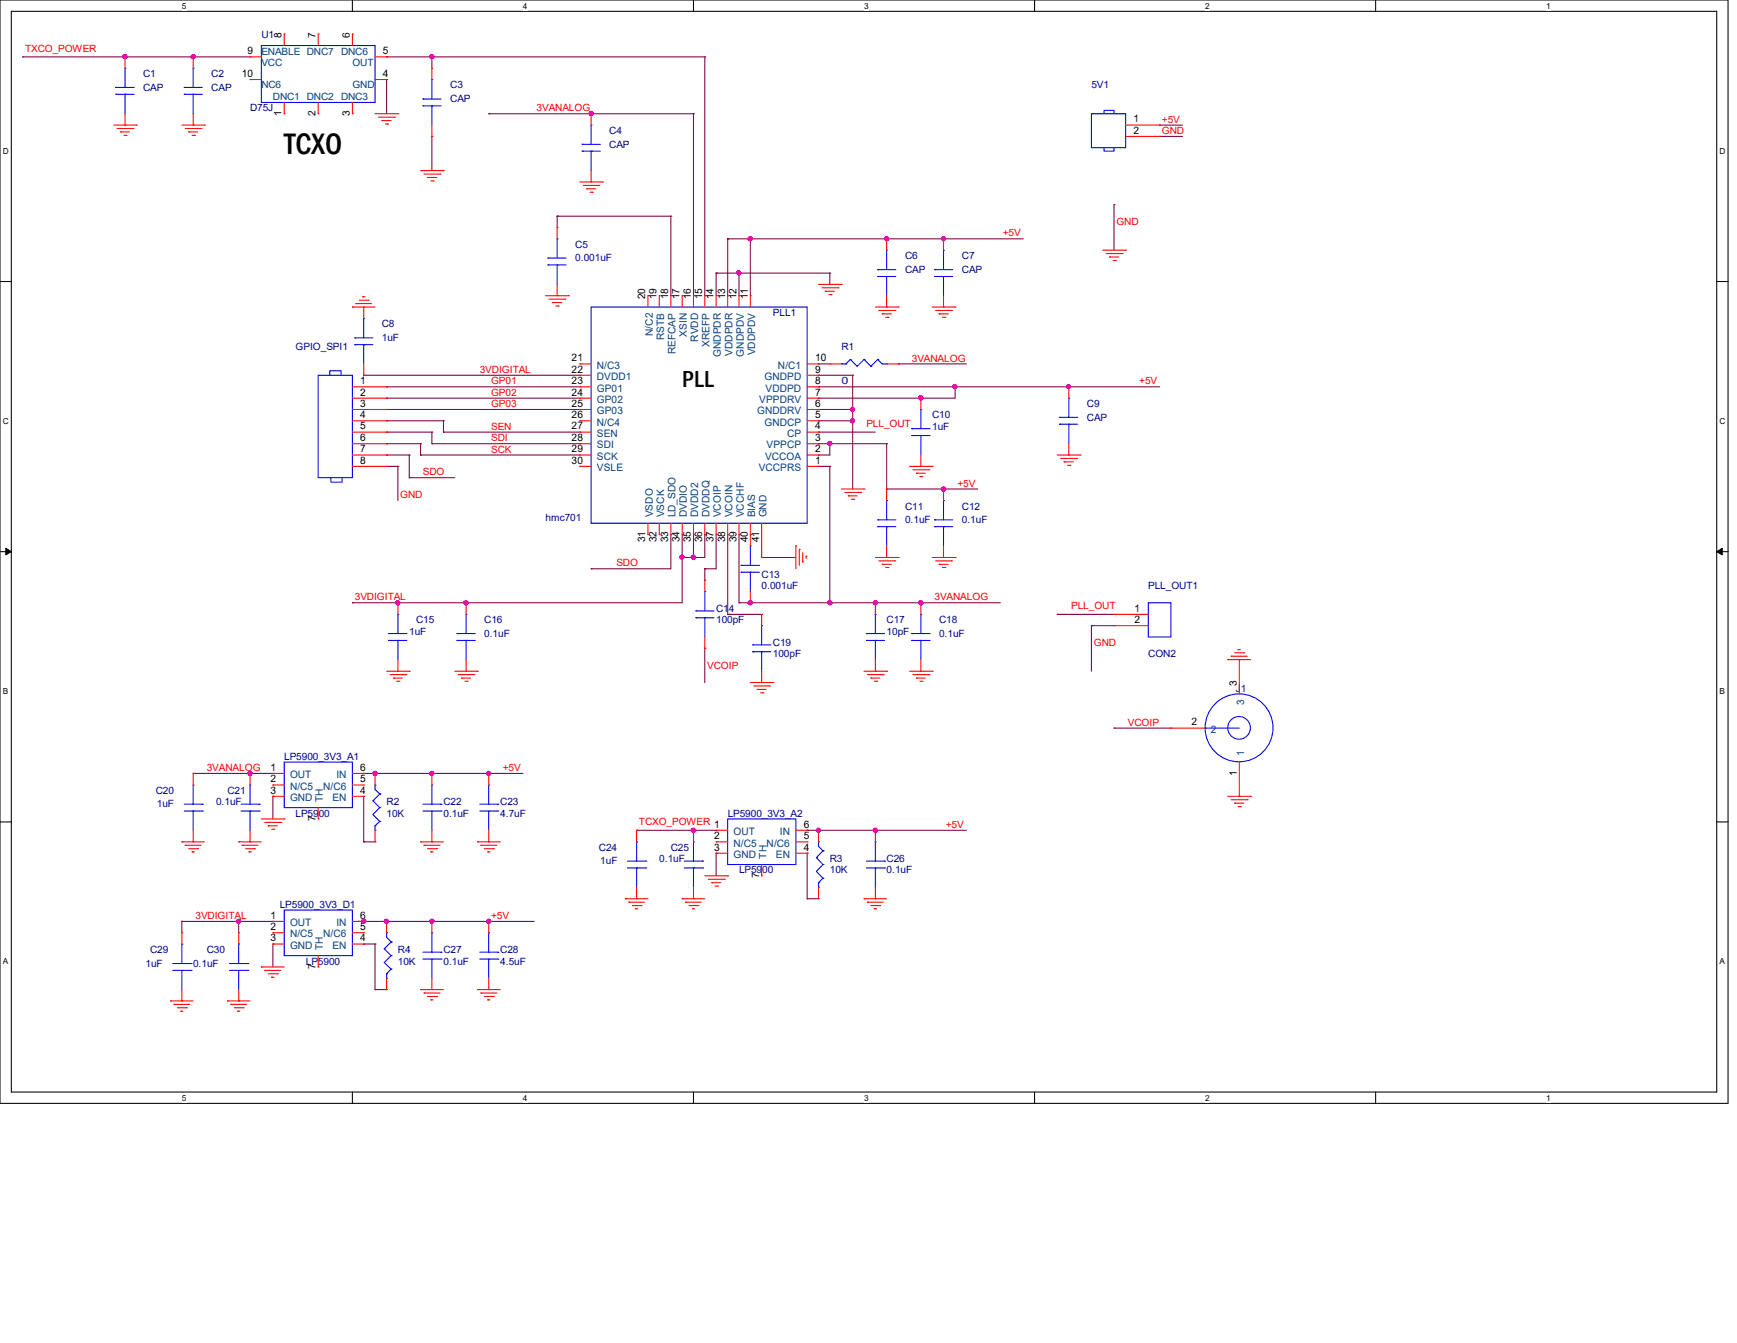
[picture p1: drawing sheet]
<svg xmlns="http://www.w3.org/2000/svg" width="279mm" height="216mm" viewBox="0 0 279 216" stroke-linecap="round" stroke-linejoin="round" font-family="sans-serif">
<path d="M0 0h278v177.4h-278zM1.8 1.8h274.3v173.8h-274.3z" fill="none" stroke="#000" stroke-width=".17"/>
<g fill="#fff">
<path d="M29.3 .2h.7v1.5h-.7z"/>
<path d="M29.3 175.8h.7v1.4h-.7z"/>
</g>
<path d="M56.7 0v1.8M56.7 175.6v1.8" fill="none" stroke="#000" stroke-width=".17"/>
<g fill="#fff">
<path d="M84.1 .2h.7v1.5h-.7z"/>
<path d="M84.1 175.8h.7v1.4h-.7z"/>
</g>
<path d="M111.5 0v1.8M111.5 175.6v1.8" fill="none" stroke="#000" stroke-width=".17"/>
<g fill="#fff">
<path d="M139 .2h.7v1.5h-.7z"/>
<path d="M139 175.8h.7v1.4h-.7z"/>
</g>
<path d="M166.4 0v1.8M166.4 175.6v1.8" fill="none" stroke="#000" stroke-width=".17"/>
<g fill="#fff">
<path d="M193.8 .2h.8v1.5h-.8z"/>
<path d="M193.8 175.8h.8v1.4h-.8z"/>
</g>
<path d="M221.3 0v1.8M221.3 175.6v1.8" fill="none" stroke="#000" stroke-width=".17"/>
<g fill="#fff">
<path d="M248.7 .2h.7v1.5h-.7z"/>
<path d="M248.7 175.8h.7v1.4h-.7z"/>
<path d="M.5 23.5h.9v1.5h-.9z"/>
<path d="M276.6 23.5h.9v1.5h-.9z"/>
<path d="M.5 67h.9v1.5h-.9z"/>
<path d="M276.6 67h.9v1.5h-.9z"/>
</g>
<path d="M0 45.3h1.8M276.1 45.3h1.9" fill="none" stroke="#000" stroke-width=".17"/>
<g fill="#fff">
<path d="M.5 110.4h.8v1.5h-.8z"/>
<path d="M276.6 110.4h.9v1.5h-.9z"/>
</g>
<path d="M0 88.7h1.8M276.1 88.7h1.9" fill="none" stroke="#000" stroke-width=".17"/>
<path d="M.9 88.1l.9 .6-.9 .5zM276.1 88.7l.9-.6v1.1z" fill="#000" stroke="#000" stroke-width=".16"/>
<g fill="#fff">
<path d="M.5 153.8h.8v1.5h-.8z"/>
<path d="M276.6 153.8h.9v1.5h-.9z"/>
</g>
<path d="M0 132.1h1.8M276.1 132.1h1.9" fill="none" stroke="#000" stroke-width=".17"/>
<g fill="none" stroke="#800040" stroke-width=".17">
<path d="M3.6 9.1h.1M3.6 9.1h36.6M20.1 9.1h.1M31.1 9.1h.1M62.2 9.1h.1M62.2 12.8h.1M62.2 9.1h51.2M62.2 12.8v5.5M69.5 9.1h.1M69.5 9.1v1.9M78.6 18.3h.1M78.6 18.3h32.9"/>
<path d="M95.1 18.3h.1M111.5 18.3h.1M111.5 18.3v29.2M113.4 9.1h.1M113.4 9.1v38.4M69.5 21.9h.1M69.5 21.9v5.5M89.6 34.8h.1M89.6 34.8h18.3M89.6 34.8v1.8M107.9 34.8h.1M107.9 34.8v12.7"/>
<path d="M117.1 38.4h.1M117.1 38.4v9.1M117.1 38.4h47.5M120.7 38.4h.1M120.7 38.4v9.1M142.6 38.4h.1M151.8 38.4h.1M179.2 32.9h.1M179.2 32.9v7.3M186.5 20.1h.1M186.5 21.9h.1M186.5 20.1h3.7"/>
<path d="M186.5 21.9h3.7M115.2 43.9h.1M115.2 43.9v3.6M115.2 43.9h18.3M118.9 43.9h.1M118.9 43.9v3.6M131.7 58.5h.1M131.7 58.5h1.8M133.5 43.9h.1M133.5 43.9v1.8M144.5 58.5h.1M144.5 58.5h10.9"/>
<path d="M58.5 60.3h.1M58.5 60.3h34.8M62.2 65.8h.1M62.2 64h.1M62.2 62.2h.1M62.2 67.6h.1M62.2 69.5h.1M62.2 71.3h.1M62.2 73.2h.1M62.2 75h.1M62.2 75h1.8M62.2 73.2h3.6"/>
<path d="M62.2 71.3h5.4M62.2 69.5h7.3M62.2 65.8h31.1M62.2 64h31.1M62.2 62.2h31.1M62.2 67.6h9.1M64 75h.1M64 75v5.5M65.8 73.2h.1M65.8 76.8h.1M65.8 73.2v3.6M65.8 76.8h7.4"/>
<path d="M67.6 73.2h.1M67.6 71.3h.1M67.6 73.2h25.7M67.6 71.3v1.9M69.5 71.3h.1M69.5 69.5h.1M69.5 71.3h23.8M69.5 69.5v1.8M71.3 69.5h.1M71.3 67.6h.1M71.3 69.5h22M71.3 67.6v1.9"/>
<path d="M131.7 75h.1M131.7 60.3h.1M131.7 62.2h.1M131.7 64h.1M131.7 65.8h.1M131.7 67.6h.1M131.7 69.5h.1M131.7 71.3h.1M131.7 73.2h.1M131.7 75h1.8M131.7 71.3h10.9M131.7 69.5h9.1"/>
<path d="M131.7 65.8h5.5M131.7 62.2h54.8M131.7 60.3h5.5M131.7 67.6h5.5M133.5 75h.1M133.5 71.3h.1M133.5 71.3v1.9h-1.8M133.5 75v21.9M137.2 60.3h.1M137.2 65.8h.1M137.2 67.6h.1M137.2 60.3v18.3"/>
<path d="M142.6 71.3h.1M142.6 78.6h.1M142.6 71.3v7.3M142.6 78.6h14.7M148.1 64h.1M151.8 78.6h.1M153.6 62.2h.1M153.6 62.2v1.8h-21.9M171.9 62.2h.1M56.7 96.9h.1M64 96.9h.1M75 96.9h.1"/>
<path d="M95.1 91.4h.1M107.9 85.9h.1M107.9 85.9v5.5h-12.8M109.7 85.9h.1M109.7 89.6h.1M109.7 85.9v11h-53M111.5 85.9h.1M111.5 89.6h.1M111.5 85.9v3.7M113.4 85.9h.1M113.4 91.4h.1M113.4 85.9v3.7h-3.7"/>
<path d="M113.4 91.4v1.9M115.2 85.9h.1M115.2 85.9v5.5h-1.8M117.1 85.9h.1M117.1 98.8h.1M117.1 85.9v12.9M117.1 98.8h5.4M118.9 85.9h.1M118.9 96.9h.1M118.9 96.9h42M118.9 85.9v11M120.7 96.9h.1"/>
<path d="M122.5 89.6h.1M122.5 89.6h5.5M133.5 96.9h.1M140.8 96.9h.1M148.1 96.9h.1M170.1 98.8h.1M170.1 98.8h9.1M113.4 104.2h.1M113.4 104.2v5.5M175.6 100.6h.1M175.6 100.6h3.6M175.6 100.6v7.3"/>
<path d="M179.2 117.1h.1M179.2 117.1h9.1M31.1 124.3h.1M31.1 124.3h12.8M40.2 124.3h.1M43.9 128h.1M43.9 128v3.7M58.5 124.3h.1M58.5 128h.1M58.5 135.3h.1M58.5 124.3h25.6M58.5 128v7.3"/>
<path d="M58.5 135.3h1.8M60.3 124.3h.1M69.5 124.3h.1M78.6 124.3h.1M102.4 133.5h.1M102.4 133.5h12.8M111.5 133.5h.1M115.2 137.2h.1M115.2 137.2v3.6M129.8 133.5h.1M129.8 137.2h.1M129.8 133.5h25.6"/>
<path d="M129.8 137.2v7.3M131.7 133.5h.1M140.8 133.5h.1M29.3 148.1h.1M29.3 148.1h14.6M29.3 148.1v1.8M38.4 148.1h.1M38.4 148.1v1.8M43.9 151.8h.1M43.9 151.8v3.6M57.6 148.1h.1M57.6 148.1h28.3"/>
<path d="M58.5 151.8h.1M58.5 148.1h.1M58.5 151.8h1.8M60.3 159.1h.1M60.3 151.8h.1M60.3 159.1h1.9M60.3 151.8v7.3M62.2 148.1h.1M69.5 148.1h.1M78.6 148.1h.1M129.8 144.5h.1M129.8 144.5h1.9"/>
</g>
<g fill="#f0f" stroke="#f0f" stroke-width=".17">
<circle cx="120.7" cy="96.9" r=".35"/>
<circle cx="140.8" cy="96.9" r=".34"/>
<circle cx="133.5" cy="96.9" r=".34"/>
<circle cx="148.1" cy="96.9" r=".35"/>
<circle cx="109.7" cy="89.6" r=".34"/>
<circle cx="111.5" cy="89.6" r=".35"/>
<circle cx="75" cy="96.9" r=".35"/>
<circle cx="64" cy="96.9" r=".34"/>
<circle cx="137.1" cy="65.8" r=".34"/>
<circle cx="153.6" cy="62.1" r=".34"/>
<circle cx="148.1" cy="64" r=".35"/>
<circle cx="137.1" cy="67.6" r=".34"/>
<circle cx="151.8" cy="78.6" r=".34"/>
<circle cx="133.5" cy="71.3" r=".34"/>
<circle cx="171.9" cy="62.1" r=".34"/>
<circle cx="142.6" cy="38.4" r=".34"/>
<circle cx="120.7" cy="38.4" r=".35"/>
<circle cx="151.8" cy="38.4" r=".34"/>
<circle cx="118.8" cy="43.9" r=".34"/>
<circle cx="95.1" cy="18.2" r=".34"/>
<circle cx="58.5" cy="148.1" r=".34"/>
<circle cx="62.1" cy="148.1" r=".34"/>
<circle cx="78.6" cy="148.1" r=".34"/>
<circle cx="69.5" cy="148.1" r=".34"/>
<circle cx="38.4" cy="148.1" r=".35"/>
<circle cx="60.3" cy="124.3" r=".34"/>
<circle cx="78.6" cy="124.3" r=".34"/>
<circle cx="69.5" cy="124.3" r=".34"/>
<circle cx="40.2" cy="124.3" r=".34"/>
<circle cx="69.5" cy="9.1" r=".34"/>
<circle cx="31.1" cy="9.1" r=".34"/>
<circle cx="20.1" cy="9.1" r=".35"/>
<circle cx="140.8" cy="133.5" r=".34"/>
<circle cx="131.7" cy="133.5" r=".34"/>
<circle cx="111.5" cy="133.5" r=".35"/>
</g>
<g fill="none" stroke="#f00" stroke-width=".17">
<path d="M20.1 9.1h.1M20.1 9.1v1.9M20.1 18.3v1.8M31.1 9.1h.1M31.1 9.1v1.9M31.1 18.3v1.8M40.2 9.1h.1M40.2 12.8h.1M40.2 12.8h1.8M40.2 9.1h1.8M45.7 18.3h.1M45.7 5.5h.1"/>
<path d="M45.7 5.5v1.8M45.7 16.5v1.8M51.2 18.3h.1M51.2 5.5h.1M51.2 5.5v1.8M51.2 16.5v1.8M56.7 18.3h.1M56.7 5.5h.1M56.7 5.5v1.8M56.7 16.5v1.8M60.3 18.3h3.7M60.3 12.8h1.9"/>
<path d="M60.3 9.1h1.9M60.9 18.8h2.6M61.4 19.4h.1M61.4 19.4h1.5M62 19.9h.4M62.2 12.8h.1M62.2 9.1h.1M62.4 19.9h.1M63.5 18.8h.1M64 18.3h.1M69.5 11h.1M69.5 11v1.8"/>
<path d="M95.1 18.3h.1M95.1 18.3v1.8M18.3 20.1h3.6M18.8 20.7h2.6M19.4 21.2h.1M19.4 21.2h1.4M19.9 21.8h.4M20.1 20.1h.1M20.3 21.8h.1M21.4 20.7h.1M21.9 20.1h.1M29.3 20.1h3.6"/>
<path d="M29.8 20.7h2.5M30.4 21.2h.1M30.4 21.2h1.4M30.9 21.8h.4M31.1 20.1h.1M31.3 21.8h.1M32.3 20.7h.1M32.9 20.1h.1M67.6 27.4h3.7M68.2 28h2.6M68.7 28.5h.1M68.7 28.5h1.5"/>
<path d="M69.3 29.1h.4M69.5 21.9h.1M69.5 20.1v1.8M69.7 29.1h.1M70.8 28h.1M71.3 27.4h.1M89.6 36.6h.1M89.6 36.6v1.8M93.3 29.3h3.6M93.8 29.8h2.6M94.4 30.4h.1M94.4 30.4h1.4"/>
<path d="M94.9 30.9h.4M95.1 29.3h.1M95.1 27.4v1.9M95.3 30.9h.1M96.4 29.8h.1M96.9 29.3h.1M142.6 38.4h.1M142.6 38.4v1.8M151.8 38.4h.1M151.8 38.4v1.8M181.1 20.1h5.4M181.1 21.9h5.4"/>
<path d="M186.5 20.1h.1M186.5 21.9h.1M56.7 49.4h.1M56.7 49.4h3.6M57.2 48.8h.1M57.2 48.8h2.6M57.8 48.3h1.4M58.3 47.7h.1M58.3 47.7h.4M58.5 49.4h.1M58.5 49.4v1.8M58.5 58.5v1.8"/>
<path d="M59.2 48.3h.1M87.8 47.5h3.6M88.3 48.1h2.6M88.9 48.6h.1M88.9 48.6h1.4M89.4 49.2h.4M89.6 47.5h.1M89.6 45.7v1.8M89.8 49.2h.1M90.9 48.1h.1M91.4 47.5h.1M93.3 58.5h.1"/>
<path d="M93.3 58.5h1.8M104.2 47.5h.1M104.2 47.5v1.9M106 47.5h.1M106 47.5v1.9M107.9 47.5h.1M107.9 47.5v1.9M109.7 47.5h.1M109.7 47.5v1.9M111.5 47.5h.1M111.5 47.5v1.9M113.4 47.5h.1"/>
<path d="M113.4 47.5v1.9M115.2 47.5h.1M115.2 47.5v1.9M117.1 47.5h.1M117.1 47.5v1.9M118.9 47.5h.1M118.9 47.5v1.9M120.7 47.5h.1M120.7 47.5v1.9M129.8 58.5h1.9M131.7 58.5h.1M131.7 45.7h3.6"/>
<path d="M132.2 46.3h2.6M132.8 46.8h.1M132.8 46.8h1.4M133.3 47.4h.4M133.5 58.5h.1M133.5 58.5h1.8M133.7 47.4h.1M134.8 46.3h.1M135.3 45.7h.1M140.8 49.4h3.7M141.4 49.9h2.5M141.9 50.5h.1"/>
<path d="M141.9 50.5h1.5M142.5 51h.3M142.6 49.4h.1M142.6 47.5v1.9M142.6 58.5h1.9M142.8 51h.1M143.9 49.9h.1M144.5 49.4h.1M144.5 58.5h.1M149.9 49.4h3.7M150.5 49.9h2.6M151 50.5h.1"/>
<path d="M151 50.5h1.5M151.6 51h.4M151.8 49.4h.1M151.8 47.5v1.9M152 51h.1M153.1 49.9h.1M153.6 49.4h.1M177.4 40.2h3.7M177.9 40.8h2.6M178.5 41.3h.1M178.5 41.3h1.5M179 41.9h.4"/>
<path d="M179.4 41.9h.1M180.5 40.8h.1M181.1 40.2h.1M56.7 73.2h5.5M56.7 75h5.5M56.7 62.2h5.5M56.7 64h5.5M56.7 65.8h5.5M56.7 67.6h5.5M56.7 69.5h5.5M56.7 71.3h5.5M58.5 60.3h.1"/>
<path d="M62.2 62.2h.1M62.2 64h.1M62.2 65.8h.1M62.2 67.6h.1M62.2 69.5h.1M62.2 71.3h.1M62.2 73.2h.1M62.2 75h.1M93.3 75h.1M93.3 73.2h.1M93.3 71.3h.1M93.3 69.5h.1"/>
<path d="M93.3 67.6h.1M93.3 65.8h.1M93.3 64h.1M93.3 62.2h.1M93.3 60.3h.1M93.3 73.2h1.8M93.3 75h1.8M93.3 62.2h1.8M93.3 64h1.8M93.3 65.8h1.8M93.3 67.6h1.8M93.3 69.5h1.8"/>
<path d="M93.3 71.3h1.8M93.3 60.3h1.8M129.8 73.2h1.9M129.8 75h1.9M129.8 62.2h1.9M129.8 64h1.9M129.8 65.8h1.9M129.8 67.6h1.9M129.8 69.5h1.9M129.8 71.3h1.9M129.8 60.3h1.9M131.7 75h.1"/>
<path d="M131.7 73.2h.1M131.7 71.3h.1M131.7 69.5h.1M131.7 67.6h.1M131.7 65.8h.1M131.7 64h.1M131.7 62.2h.1M131.7 60.3h.1M135.3 78.6h3.7M135.9 79.2h2.5M136.4 79.7h.1M136.4 79.7h1.5"/>
<path d="M138.4 79.2h.1M139 78.6h.1M142.6 78.6h.1M142.6 78.6v1.9M146.3 75h3.6M146.9 75.5h2.5M147.4 76.1h.1M147.4 76.1h1.4M148 76.6h.3M148.1 75h.1M148.1 64h.1M148.1 64v1.8"/>
<path d="M148.1 73.2v1.8M148.3 76.6h.1M149.4 75.5h.1M149.9 75h.1M151.8 78.6h.1M151.8 78.6v1.9M170.1 73.2h3.6M170.6 73.7h2.6M171.2 74.3h.1M171.2 74.3h1.4M171.7 74.8h.4M171.9 73.2h.1"/>
<path d="M171.9 62.2h.1M171.9 62.2v1.8M171.9 71.3v1.9M172.1 74.8h.1M173.2 73.7h.1M173.7 73.2h.1M64 96.9h.1M64 96.9v1.9M75 96.9h.1M75 96.9v1.9M104.2 85.9h.1M104.2 84.1v1.8"/>
<path d="M106 85.9h.1M106 84.1v1.8M107.9 85.9h.1M107.9 84.1v1.8M109.7 85.9h.1M109.7 84.1v1.8M111.5 85.9h.1M111.5 84.1v1.8M113.4 93.3h.1M113.4 85.9h.1M113.4 84.1v1.8M113.4 93.3v1.8"/>
<path d="M115.2 85.9h.1M115.2 84.1v1.8M117.1 85.9h.1M117.1 84.1v1.8M118.9 85.9h.1M118.9 84.1v1.8M120.7 96.9h.1M120.7 85.9h.1M120.7 84.1v3.7M120.7 95.1v1.8M122.5 98.8h.1M122.5 89.6h.1"/>
<path d="M122.5 84.1v5.5M122.5 98.8v1.8M128 87.8h.1M128 87.8v3.6M128.6 88.3h.1M128.6 88.3v2.6M129.1 90.3h.1M129.1 88.9v1.4M129.7 89.4h.1M129.7 89.4v.4M136.9 80.3h.4M137.3 80.3h.1"/>
<path d="M140.8 96.9h.1M140.8 89.6h3.7M140.8 96.9v1.9M141.4 90.2h2.5M141.9 90.7h.1M141.9 90.7h1.5M142.5 91.2h.3M142.6 89.6h.1M142.6 87.8v1.8M142.8 91.2h.1M143.9 90.2h.1M144.5 89.6h.1"/>
<path d="M148.1 96.9h.1M148.1 96.9v1.9M149.9 89.6h3.7M150.5 90.2h2.6M151 90.7h.1M151 90.7h1.5M151.6 91.2h.4M151.8 89.6h.1M151.8 87.8v1.8M152 91.2h.1M153.1 90.2h.1M153.6 89.6h.1"/>
<path d="M179.2 98.8h.1M179.2 98.8h5.5M62.2 107.9h3.6M62.7 108.5h2.6M63.3 109h.1M63.3 109h1.4M63.8 109.5h.4M64 107.9h.1M64 106v1.9M64.2 109.5h.1M65.3 108.5h.1M65.8 107.9h.1"/>
<path d="M73.2 107.9h3.6M73.7 108.5h2.5M74.3 109h.1M74.3 109h1.4M74.8 109.5h.3M75 107.9h.1M75 106v1.9M75.1 109.5h.1M76.2 108.5h.1M76.8 107.9h.1M113.4 104.2h.1M113.4 102.4v1.8"/>
<path d="M120.7 109.7h3.6M121.2 110.3h2.6M121.8 110.8h.1M121.8 110.8h1.4M122.3 111.4h.4M122.5 109.7h.1M122.5 107.9v1.8M122.7 111.4h.1M123.8 110.3h.1M124.3 109.7h.1M139 107.9h3.6M139.5 108.5h2.6"/>
<path d="M140.1 109h.1M140.1 109h1.4M140.6 109.5h.4M140.8 107.9h.1M140.8 106v1.9M141 109.5h.1M142.1 108.5h.1M142.6 107.9h.1M146.3 107.9h3.6M146.9 108.5h2.5M147.4 109h.1M147.4 109h1.4"/>
<path d="M148 109.5h.3M148.1 107.9h.1M148.1 106v1.9M148.3 109.5h.1M149.4 108.5h.1M149.9 107.9h.1M179.2 100.6h.1M179.2 100.6h5.5M188.3 117.1h.1M188.3 117.1h5.5M197.5 106h.1M197.5 106h3.7"/>
<path d="M198 105.5h.1M198 105.5h2.6M198.6 104.9h1.5M199.1 104.4h.1M199.1 104.4h.4M199.3 106h.1M199.3 106v5.5M200.1 104.9h.1M29.3 135.3h.1M29.3 135.3h3.6M29.8 135.9h.1M29.8 135.9h2.5"/>
<path d="M30.4 136.4h1.4M30.9 136.9h.1M30.9 136.9h.4M31.1 135.3h.1M31.1 124.3h.1M31.1 124.3v1.9M31.1 133.5v1.8M31.8 136.4h.1M38.4 135.3h.1M38.4 135.3h3.6M38.9 135.9h.1M38.9 135.9h2.6"/>
<path d="M39.5 136.4h1.4M40 136.9h.1M40 136.9h.4M40.2 135.3h.1M40.2 124.3h.1M40.2 124.3v1.9M40.2 133.5v1.8M40.9 136.4h.1M42 131.7h3.7M42.6 132.2h2.6M43.1 132.8h.1M43.1 132.8h1.5"/>
<path d="M43.7 133.3h.4M43.9 124.3h.1M43.9 126.2h.1M43.9 128h.1M43.9 128h1.8M43.9 124.3h1.8M43.9 126.2h1.8M44.1 133.3h.1M45.2 132.2h.1M45.7 131.7h.1M51.2 131.7h.1M51.2 129.8v1.9"/>
<path d="M56.7 128h1.8M56.7 124.3h1.8M56.7 126.2h1.8M58.5 124.3h.1M58.5 128h.1M58.5 126.2h.1M60.3 124.3h.1M60.3 135.3h.1M60.3 124.3v1.9M60.3 133.5v1.8M67.6 135.3h.1M67.6 135.3h3.7"/>
<path d="M68.2 135.9h.1M68.2 135.9h2.6M68.7 136.4h1.5M69.3 136.9h.1M69.3 136.9h.4M69.5 135.3h.1M69.5 124.3h.1M69.5 124.3v1.9M69.5 133.5v1.8M70.2 136.4h.1M76.8 135.3h.1M76.8 135.3h3.7"/>
<path d="M77.3 135.9h.1M77.3 135.9h2.6M77.9 136.4h1.5M78.4 136.9h.1M78.4 136.9h.4M78.6 135.3h.1M78.6 124.3h.1M78.6 124.3v1.9M78.6 133.5v1.8M79.4 136.4h.1M102.4 133.5h.1M102.4 133.5v1.8"/>
<path d="M111.5 133.5h.1M111.5 133.5v1.8M115.2 133.5h.1M115.2 135.3h.1M115.2 137.2h.1M115.2 135.3h1.9M115.2 133.5h1.9M115.2 137.2h1.9M122.5 139v1.8M128 135.3h1.8M128 133.5h1.8M128 137.2h1.8"/>
<path d="M129.8 133.5h.1M129.8 137.2h.1M129.8 135.3h.1M131.7 133.5h.1M131.7 133.5v1.8M140.8 133.5h.1M140.8 133.5v1.8M197.5 128h3.7M198 128.6h2.6M198.6 129.1h.1M198.6 129.1h1.5M199.1 129.7h.4"/>
<path d="M199.3 128h.1M199.3 122.5v5.5M199.5 129.7h.1M200.6 128.6h.1M201.2 128h.1M29.3 149.9h.1M29.3 149.9v1.9M29.3 159.1v1.8M38.4 149.9h.1M38.4 149.9v1.9M38.4 159.1v1.8M42 155.4h.1"/>
<path d="M42 155.4h3.7M42.6 156h.1M42.6 156h2.6M43.1 156.5h1.5M43.7 157.1h.1M43.7 157.1h.4M43.9 148.1h.1M43.9 149.9h.1M43.9 151.8h.1M43.9 148.1h1.8M43.9 151.8h1.8M43.9 149.9h1.8"/>
<path d="M44.6 156.5h.1M51.2 155.4h.1M51.2 153.6v1.8M56.7 148.1h1.8M56.7 151.8h1.8M56.7 149.9h1.8M58.5 148.1h.1M58.5 151.8h.1M58.5 149.9h.1M62.2 148.1h.1M62.2 159.1h.1M62.2 148.1v1.8"/>
<path d="M62.2 157.3v1.8M67.6 159.1h.1M67.6 159.1h3.7M68.2 159.6h.1M68.2 159.6h2.6M69.5 159.1h.1M69.5 148.1h.1M69.5 148.1v1.8M69.5 157.3v1.8M76.8 159.1h.1M76.8 159.1h3.7M77.3 159.6h.1"/>
<path d="M77.3 159.6h2.6M78.6 159.1h.1M78.6 148.1h.1M78.6 148.1v1.8M78.6 157.3v1.8M100.6 144.5h.1M100.6 144.5h3.6M101.1 145h.1M101.1 145h2.6M101.7 145.6h1.4M102.2 146.1h.1M102.2 146.1h.4"/>
<path d="M102.4 144.5h.1M102.4 142.6v1.9M103.1 145.6h.1M109.7 144.5h.1M109.7 144.5h3.7M110.3 145h.1M110.3 145h2.5M110.8 145.6h1.5M111.4 146.1h.1M111.4 146.1h.3M111.5 144.5h.1M111.5 142.6v1.9"/>
<path d="M112.3 145.6h.1M113.4 140.8h3.7M113.9 141.4h2.6M114.5 141.9h.1M114.5 141.9h1.5M115 142.5h.4M115.4 142.5h.1M116.5 141.4h.1M117.1 140.8h.1M122.5 140.8h.1M131.7 144.5h.1M131.7 142.6v1.9"/>
<path d="M139 144.5h.1M139 144.5h3.6M139.5 145h.1M139.5 145h2.6M140.1 145.6h1.4M140.6 146.1h.1M140.6 146.1h.4M140.8 144.5h.1M140.8 142.6v1.9M141.5 145.6h.1M27.4 160.9h.1M27.4 160.9h3.7"/>
<path d="M28 161.5h.1M28 161.5h2.5M28.5 162h1.5M29.1 162.6h.1M29.1 162.6h.3M29.3 160.9h.1M30 162h.1M36.6 160.9h.1M36.6 160.9h3.6M37.1 161.5h.1M37.1 161.5h2.6M37.7 162h1.4"/>
<path d="M38.2 162.6h.1M38.2 162.6h.4M38.4 160.9h.1M39.1 162h.1M68.7 160.2h1.5M69.3 160.7h.1M69.3 160.7h.4M70.2 160.2h.1M77.9 160.2h1.5M78.4 160.7h.1M78.4 160.7h.4M79.4 160.2h.1"/>
</g>
<g fill="none" stroke="#00f" stroke-width=".17">
<path d="M18.6 15.2h.1M18.6 14.1h.1M18.6 15.2h3M18.6 14.1h3M20.1 11h.1M20.1 15.2h.1M20.1 11v3.1M20.1 15.2v3.1M29.6 15.2h.1M29.6 14.1h.1M29.6 15.2h3M29.6 14.1h3"/>
<path d="M31.1 11h.1M31.1 15.2h.1M31.1 11v3.1M31.1 15.2v3.1M42 7.3h18.3v9.2h-18.3zM68 17h.1M68 15.9h.1M68 17h3M68 15.9h3M69.5 12.8h.1M69.5 17h.1M69.5 12.8v3.1"/>
<path d="M69.5 17v3.1M175.6 18.3h5.5v5.4h-5.5zM177.6 18.3v-.6h1.6v.6M89.6 38.4h.1M89.6 38.4v3.1M93.6 24.3h.1M93.6 23.2h.1M93.6 24.3h3M93.6 23.2h3M95.1 20.1h.1M95.1 24.3h.1M95.1 20.1v3.1"/>
<path d="M95.1 24.3v3.1M177.6 23.7v.6h1.6v-.6M57.1 55.4h.1M57.1 54.3h.1M57.1 55.4h2.9M57.1 54.3h2.9M58.5 51.2h.1M58.5 55.4h.1M58.5 51.2v3.1M58.5 55.4v3.1M88.1 42.6h.1M88.1 41.5h.1"/>
<path d="M88.1 42.6h3M88.1 41.5h3M89.6 42.6h.1M89.6 42.6v3.1M95.1 49.4h34.7v34.7h-34.7zM135.3 58.5h.1M135.3 58.5h.8M136.1 58.5h.1M136.8 57.8h.1M136.8 57.8l1.1 1.1 1.1-1.1M136.8 57.8l-.7 .7M139 57.8h.1"/>
<path d="M139 57.8l1.1 1.1M140.1 58.9h.1M141.2 57.8h.1M141.2 44.4h.1M141.2 43.3h.1M141.2 57.8l-1.1 1.1M141.2 57.8l.7 .7h.7M141.2 44.4h2.9M141.2 43.3h2.9M142.6 58.5h.1M142.6 40.2h.1M142.6 44.4h.1"/>
<path d="M142.6 40.2v3.1M142.6 44.4v3.1M150.3 44.4h.1M150.3 43.3h.1M150.3 44.4h2.9M150.3 43.3h2.9M151.8 40.2h.1M151.8 44.4h.1M151.8 40.2v3.1M151.8 44.4v3.1M51.2 60.3h5.5v16.5h-5.5zM53 60.3v-.7h1.9v.7"/>
<path d="M53.2 76.8v.7h1.8v-.7M146.6 70h.1M146.6 68.9h.1M146.6 70h3M146.6 68.9h3M148.1 65.8h.1M148.1 70h.1M148.1 65.8v3.1M148.1 70v3.2M170.4 68.2h.1M170.4 67.1h.1M170.4 68.2h3"/>
<path d="M170.4 67.1h3M171.9 64h.1M171.9 68.2h.1M171.9 64v3.1M171.9 68.2v3.1M64 98.8h.1M64 98.8v3.1M75 98.8h.1M75 98.8v3.1M111.9 99.3h.1M111.9 98.2h.1M111.9 99.3h3"/>
<path d="M111.9 98.2h3M113.4 95.1h.1M113.4 99.3h.1M113.4 95.1v3.1M113.4 99.3v3.1M119.2 92h.1M119.2 90.9h.1M119.2 92h3M119.2 90.9h3M120.7 87.8h.1M120.7 92h.1M120.7 87.8v3.1"/>
<path d="M120.7 92v3.1M140.8 98.8h.1M140.8 98.8v3.1M141.2 84.7h.1M141.2 83.6h.1M141.2 84.7h2.9M141.2 83.6h2.9M142.6 80.5h.1M142.6 84.7h.1M142.6 80.5v3.1M142.6 84.7v3.1M148.1 98.8h.1"/>
<path d="M148.1 98.8v3.1M150.3 84.7h.1M150.3 83.6h.1M150.3 84.7h2.9M150.3 83.6h2.9M151.8 80.5h.1M151.8 84.7h.1M151.8 80.5v3.1M151.8 84.7v3.1M184.7 96.9h3.6v5.5h-3.6zM62.5 103h.1M62.5 101.9h.1"/>
<path d="M62.5 103h2.9M62.5 101.9h2.9M64 103h.1M64 103v3M73.5 103h.1M73.5 101.9h.1M73.5 103h3M73.5 101.9h3M75 103h.1M75 103v3M121.1 104.8h.1M121.1 103.7h.1"/>
<path d="M121.1 104.8h2.9M121.1 103.7h2.9M122.5 100.6h.1M122.5 104.8h.1M122.5 100.6v3.1M122.5 104.8v3.1M139.4 103h.1M139.4 101.9h.1M139.4 103h2.9M139.4 101.9h2.9M140.8 103h.1M140.8 103v3"/>
<path d="M146.6 103h.1M146.6 101.9h.1M146.6 103h3M146.6 101.9h3M148.1 103h.1M148.1 103v3M193.8 117.1h.1M193.8 117.1h5.5M29.6 130.4h3M29.6 129.3h3M31.1 126.2h.1M31.1 130.4h.1"/>
<path d="M31.1 126.2v3.1M31.1 130.4v3.1M32.6 130.4h.1M32.6 129.3h.1M38.8 130.4h2.9M38.8 129.3h2.9M40.2 126.2h.1M40.2 130.4h.1M40.2 126.2v3.1M40.2 130.4v3.1M41.7 130.4h.1M41.7 129.3h.1"/>
<path d="M45.7 122.5h11v7.3h-11zM60 128.7h.1M60 128.7l1.1 1.1M60.3 132.8h.1M60.3 126.2h.1M60.3 133.5h.1M60.3 126.2v.7l.8 .7M60.3 132.8v.7M61.1 129.8h.1M61.1 132h.1M61.1 127.6h.1M61.1 129.8l-1.1 1.1 1.1 1.1"/>
<path d="M61.1 132l-.8 .8M61.1 127.6l-1.1 1.1M68 130.4h3M68 129.3h3M69.5 126.2h.1M69.5 130.4h.1M69.5 126.2v3.1M69.5 130.4v3.1M71 130.4h.1M71 129.3h.1M77.2 130.4h2.9M77.2 129.3h2.9"/>
<path d="M78.6 126.2h.1M78.6 130.4h.1M78.6 126.2v3.1M78.6 130.4v3.1M80.1 130.4h.1M80.1 129.3h.1M100.9 139.5h3M100.9 138.4h3M102.4 135.3h.1M102.4 139.5h.1M102.4 135.3v3.1M102.4 139.5v3.1"/>
<path d="M103.9 139.5h.1M103.9 138.4h.1M110.1 139.5h2.9M110.1 138.4h2.9M111.5 135.3h.1M111.5 139.5h.1M111.5 135.3v3.1M111.5 139.5v3.1M113 139.5h.1M113 138.4h.1M117.1 131.7h10.9v7.3h-10.9zM131.3 137.9h.1"/>
<path d="M131.3 137.9l1.1 1.1M131.7 135.3h.1M131.7 135.3v.8l.7 .7M132.4 139h.1M132.4 136.8h.1M132.4 139l-1.1 1.1 1.1 1.1M132.4 136.8l-1.1 1.1M139.4 139.5h2.9M139.4 138.4h2.9M140.8 135.3h.1M140.8 139.5h.1M140.8 135.3v3.1"/>
<path d="M140.8 139.5v3.1M142.3 139.5h.1M142.3 138.4h.1M27.8 156h2.9M27.8 154.9h2.9M29.3 151.8h.1M29.3 156h.1M29.3 151.8v3.1M29.3 156v3.1M30.7 156h.1M30.7 154.9h.1M36.9 156h3"/>
<path d="M36.9 154.9h3M38.4 151.8h.1M38.4 156h.1M38.4 151.8v3.1M38.4 156v3.1M39.9 156h.1M39.9 154.9h.1M45.7 146.3h11v7.3h-11zM61.8 152.5h.1M61.8 152.5l1.1 1.1M62.2 156.5h.1M62.2 149.9h.1"/>
<path d="M62.2 157.3h.1M62.2 149.9v.8l.7 .7M62.2 156.5v.8M62.9 153.6h.1M62.9 155.8h.1M62.9 151.4h.1M62.9 153.6l-1.1 1.1 1.1 1.1M62.9 155.8l-.7 .7M62.9 151.4l-1.1 1.1M68 154.2h3M68 153.1h3M69.5 149.9h.1"/>
<path d="M69.5 154.2h.1M69.5 149.9v3.2M69.5 154.2v3.1M71 154.2h.1M71 153.1h.1M77.2 154.2h2.9M77.2 153.1h2.9M78.6 149.9h.1M78.6 154.2h.1M78.6 149.9v3.2M78.6 154.2v3.1M80.1 154.2h.1"/>
<path d="M80.1 153.1h.1M131.7 141.9h.1M131.7 142.6h.1M131.7 141.9v.7M132.4 141.2h.1M132.4 141.2l-.7 .7"/>
<circle cx="199.3" cy="117" r="5.5"/>
<circle cx="199.3" cy="117" r="1.82"/>
</g>
<text font-size="4.9" x="45.7" y="24.7">TCXO</text>
<text font-size="3.8" x="109.7" y="62.1">PLL</text>
<g font-size="1.7">
<text x="39.8" y="8.7">9</text>
<text x="45.3" y="6.1" transform="rotate(-90 45.3 6.1)">8</text>
<text x="50.8" y="6.1" transform="rotate(-90 50.8 6.1)">7</text>
<text x="56.3" y="6.1" transform="rotate(-90 56.3 6.1)">6</text>
<text x="61.6" y="8.7">5</text>
<text x="38.9" y="12.4">10</text>
<text x="61.6" y="12.4">4</text>
<text x="45.3" y="18.6" transform="rotate(-90 45.3 18.6)">1</text>
<text x="50.8" y="18.6" transform="rotate(-90 50.8 18.6)">2</text>
<text x="56.3" y="18.6" transform="rotate(-90 56.3 18.6)">3</text>
<text x="182.3" y="19.7">1</text>
<text x="182.3" y="21.5">2</text>
<text x="103.8" y="48.1" transform="rotate(-90 103.8 48.1)">20</text>
<text x="105.6" y="48.1" transform="rotate(-90 105.6 48.1)">19</text>
<text x="107.5" y="48.1" transform="rotate(-90 107.5 48.1)">18</text>
<text x="109.3" y="48.1" transform="rotate(-90 109.3 48.1)">17</text>
<text x="111.1" y="48.1" transform="rotate(-90 111.1 48.1)">16</text>
<text x="112.9" y="48.1" transform="rotate(-90 112.9 48.1)">15</text>
<text x="114.8" y="48.1" transform="rotate(-90 114.8 48.1)">14</text>
<text x="116.6" y="48.1" transform="rotate(-90 116.6 48.1)">13</text>
<text x="118.4" y="48.1" transform="rotate(-90 118.4 48.1)">12</text>
<text x="120.3" y="48.1" transform="rotate(-90 120.3 48.1)">11</text>
<text x="91.9" y="59.9">22</text>
<text x="91.9" y="58.1">21</text>
<text x="131.1" y="59.9">9</text>
<text x="131.1" y="58.1">10</text>
<text x="58" y="61.8">1</text>
<text x="58" y="63.6">2</text>
<text x="58" y="65.4">3</text>
<text x="91.9" y="65.4">25</text>
<text x="91.9" y="63.6">24</text>
<text x="91.9" y="61.8">23</text>
<text x="131.1" y="65.4">6</text>
<text x="131.1" y="63.6">7</text>
<text x="131.1" y="61.8">8</text>
<text x="58" y="67.2">4</text>
<text x="58" y="69">5</text>
<text x="58" y="70.9">6</text>
<text x="91.9" y="70.9">28</text>
<text x="91.9" y="69">27</text>
<text x="91.9" y="67.2">26</text>
<text x="131.1" y="70.9">3</text>
<text x="131.1" y="69">4</text>
<text x="131.1" y="67.2">5</text>
<text x="58" y="72.7">7</text>
<text x="58" y="74.5">8</text>
<text x="91.9" y="74.5">30</text>
<text x="91.9" y="72.7">29</text>
<text x="131.1" y="74.5">1</text>
<text x="131.1" y="72.7">2</text>
<text x="103.8" y="87.2" transform="rotate(-90 103.8 87.2)">31</text>
<text x="105.6" y="87.2" transform="rotate(-90 105.6 87.2)">32</text>
<text x="107.5" y="87.2" transform="rotate(-90 107.5 87.2)">33</text>
<text x="109.3" y="87.2" transform="rotate(-90 109.3 87.2)">34</text>
<text x="111.1" y="87.2" transform="rotate(-90 111.1 87.2)">35</text>
<text x="112.9" y="87.2" transform="rotate(-90 112.9 87.2)">36</text>
<text x="114.8" y="87.2" transform="rotate(-90 114.8 87.2)">37</text>
<text x="116.6" y="87.2" transform="rotate(-90 116.6 87.2)">38</text>
<text x="118.4" y="87.2" transform="rotate(-90 118.4 87.2)">39</text>
<text x="120.3" y="87.2" transform="rotate(-90 120.3 87.2)">40</text>
<text x="122.1" y="87.2" transform="rotate(-90 122.1 87.2)">41</text>
<text x="182.5" y="98.3">1</text>
<text x="182.5" y="100.2">2</text>
<text x="198.9" y="110.3" transform="rotate(-90 198.9 110.3)">3</text>
<text x="191.6" y="116.6">2</text>
<text x="43.5" y="123.9">1</text>
<text x="43.5" y="125.8">2</text>
<text x="58" y="123.9">6</text>
<text x="58" y="125.8">5</text>
<text x="198.9" y="124.7" transform="rotate(-90 198.9 124.7)">1</text>
<text x="43.5" y="127.6">3</text>
<text x="50.8" y="132" transform="rotate(-90 50.8 132)">7</text>
<text x="58" y="127.6">4</text>
<text x="114.8" y="134.9">2</text>
<text x="114.8" y="136.7">3</text>
<text x="129.3" y="133.1">6</text>
<text x="129.3" y="136.7">4</text>
<text x="129.3" y="134.9">5</text>
<text x="122.1" y="141.1" transform="rotate(-90 122.1 141.1)">7</text>
<text x="43.5" y="147.7">1</text>
<text x="43.5" y="149.5">2</text>
<text x="58" y="147.7">6</text>
<text x="58" y="149.5">5</text>
<text x="43.5" y="151.3">3</text>
<text x="50.8" y="155.8" transform="rotate(-90 50.8 155.8)">7</text>
<text x="58" y="151.3">4</text>
</g>
<g font-size="1.7" fill="#004080">
<text x="96" y="59.3">N/C3</text>
<text x="105" y="54" transform="rotate(-90 105 54)">N/C2</text>
<text x="106.8" y="54.7" transform="rotate(-90 106.8 54.7)">RSTB</text>
<text x="108.7" y="57" transform="rotate(-90 108.7 57)">REFCAP</text>
<text x="110.5" y="54.1" transform="rotate(-90 110.5 54.1)">XSIN</text>
<text x="112.3" y="54.9" transform="rotate(-90 112.3 54.9)">RVDD</text>
<text x="114.1" y="55.8" transform="rotate(-90 114.1 55.8)">XREFP</text>
<text x="116" y="57.4" transform="rotate(-90 116 57.4)">GNDPDR</text>
<text x="117.8" y="57.2" transform="rotate(-90 117.8 57.2)">VDDPDR</text>
<text x="119.6" y="57.3" transform="rotate(-90 119.6 57.3)">GNDPDV</text>
<text x="121.5" y="57.1" transform="rotate(-90 121.5 57.1)">VDDPDV</text>
<text x="125.1" y="59.3">N/C1</text>
<text x="96" y="64.8">GP02</text>
<text x="96" y="63">GP01</text>
<text x="96" y="61.1">DVDD1</text>
<text x="122.1" y="64.8">VPPDRV</text>
<text x="123" y="61.1">GNDPD</text>
<text x="123.1" y="63">VDDPD</text>
<text x="96" y="70.2">SEN</text>
<text x="96" y="68.4">N/C4</text>
<text x="96" y="66.6">GP03</text>
<text x="121.8" y="66.6">GNDDRV</text>
<text x="123" y="68.4">GNDCP</text>
<text x="126.6" y="70.2">CP</text>
<text x="96" y="75.7">VSLE</text>
<text x="96" y="73.9">SCK</text>
<text x="96" y="72.1">SDI</text>
<text x="122" y="75.7">VCCPRS</text>
<text x="123.1" y="73.9">VCCOA</text>
<text x="123.3" y="72.1">VPPCP</text>
<text x="105" y="83.2" transform="rotate(-90 105 83.2)">VSDO</text>
<text x="106.8" y="83.2" transform="rotate(-90 106.8 83.2)">VSCK</text>
<text x="108.7" y="83.2" transform="rotate(-90 108.7 83.2)">LD_SDO</text>
<text x="110.5" y="83.2" transform="rotate(-90 110.5 83.2)">DVDIO</text>
<text x="112.3" y="83.2" transform="rotate(-90 112.3 83.2)">DVDD2</text>
<text x="114.1" y="83.2" transform="rotate(-90 114.1 83.2)">DVDDQ</text>
<text x="116" y="83.2" transform="rotate(-90 116 83.2)">VCOIP</text>
<text x="117.8" y="83.2" transform="rotate(-90 117.8 83.2)">VCOIN</text>
<text x="119.6" y="83.2" transform="rotate(-90 119.6 83.2)">VCCHF</text>
<text x="121.5" y="83.2" transform="rotate(-90 121.5 83.2)">BIAS</text>
<text x="123.3" y="83.2" transform="rotate(-90 123.3 83.2)">GND</text>
<text x="200.1" y="113.4" transform="rotate(-90 200.1 113.4)">3</text>
<text x="194.8" y="117.8">2</text>
<text x="46.7" y="125.1">OUT</text>
<text x="54.1" y="125.1">IN</text>
<text x="200.1" y="121.6" transform="rotate(-90 200.1 121.6)">1</text>
<text x="46.7" y="127">N/C5</text>
<text x="46.7" y="128.8">GND</text>
<text x="51.9" y="128.9" transform="rotate(-90 51.9 128.9)">TH</text>
<text x="52" y="127">N/C6</text>
<text x="53.5" y="128.8">EN</text>
<text x="118" y="134.2">OUT</text>
<text x="118" y="136.1">N/C5</text>
<text x="118" y="137.9">GND</text>
<text x="123.3" y="136.1">N/C6</text>
<text x="124.8" y="137.9">EN</text>
<text x="125.4" y="134.2">IN</text>
<text x="123.3" y="138" transform="rotate(-90 123.3 138)">TH</text>
<text x="46.7" y="148.9">OUT</text>
<text x="54.1" y="148.9">IN</text>
<text x="46.7" y="150.7">N/C5</text>
<text x="46.7" y="152.5">GND</text>
<text x="51.9" y="152.7" transform="rotate(-90 51.9 152.7)">TH</text>
<text x="52" y="150.7">N/C6</text>
<text x="53.5" y="152.5">EN</text>
</g>
<g font-size="1.6" fill="#f00">
<text x="4" y="8.3">TXCO_POWER</text>
<text x="86.3" y="17.9">3VANALOG</text>
<text x="186.9" y="19.7">+5V</text>
<text x="186.9" y="21.5">GND</text>
<text x="161.3" y="38">+5V</text>
<text x="179.6" y="36.2">GND</text>
<text x="77.2" y="59.9">3VDIGITAL</text>
<text x="146.7" y="58.1">3VANALOG</text>
<text x="79" y="65.4">GP03</text>
<text x="79" y="63.6">GP02</text>
<text x="79" y="61.8">GP01</text>
<text x="183.3" y="61.8">+5V</text>
<text x="79" y="71">SDI</text>
<text x="79" y="69.1">SEN</text>
<text x="139.4" y="68.7">PLL_OUT</text>
<text x="68" y="76.4">SDO</text>
<text x="79" y="72.8">SCK</text>
<text x="64.4" y="80.1">GND</text>
<text x="154" y="78.2">+5V</text>
<text x="99.1" y="91.1">SDO</text>
<text x="57.1" y="96.5">3VDIGITAL</text>
<text x="150.3" y="96.5">3VANALOG</text>
<text x="172.3" y="98">PLL_OUT</text>
<text x="113.7" y="107.5">VCOIP</text>
<text x="175.9" y="103.8">GND</text>
<text x="181.4" y="116.7">VCOIP</text>
<text x="33.3" y="124">3VANALOG</text>
<text x="80.9" y="124">+5V</text>
<text x="102.8" y="132.7">TCXO_POWER 1</text>
<text x="152.1" y="133.1">+5V</text>
<text x="31.5" y="147.7">3VDIGITAL</text>
<text x="79" y="147.7">+5V</text>
</g>
<g font-size="1.6" fill="#000080">
<text x="42" y="6.2">U1</text>
<text x="23" y="12.4">C1</text>
<text x="23" y="14.6">CAP</text>
<text x="34" y="12.4">C2</text>
<text x="34" y="14.6">CAP</text>
<text x="40.2" y="17.9">D75J</text>
<text x="72.4" y="14.2">C3</text>
<text x="72.4" y="16.4">CAP</text>
<text x="175.6" y="14.2">5V1</text>
<text x="98" y="21.5">C4</text>
<text x="98" y="23.7">CAP</text>
<text x="92.5" y="39.8">C5</text>
<text x="145.6" y="41.7">C6</text>
<text x="154.7" y="41.7">C7</text>
<text x="92.5" y="42">0.001uF</text>
<text x="145.6" y="43.9">CAP</text>
<text x="154.7" y="43.9">CAP</text>
<text x="61.4" y="52.6">C8</text>
<text x="124.3" y="50.8">PLL1</text>
<text x="47.5" y="56.3">GPIO_SPI1</text>
<text x="61.4" y="54.8">1uF</text>
<text x="135.3" y="56.3">R1</text>
<text x="135.3" y="61.8">0</text>
<text x="174.8" y="65.4">C9</text>
<text x="149.9" y="67.3">C10</text>
<text x="149.9" y="69.1">1uF</text>
<text x="174.8" y="67.6">CAP</text>
<text x="87.8" y="83.7">hmc701</text>
<text x="145.6" y="81.9">C11</text>
<text x="154.7" y="81.9">C12</text>
<text x="145.6" y="84.1">0.1uF</text>
<text x="154.7" y="84.1">0.1uF</text>
<text x="122.5" y="92.9">C13</text>
<text x="122.5" y="94.7">0.001uF</text>
<text x="184.7" y="94.7">PLL_OUT1</text>
<text x="66.9" y="100.2">C15</text>
<text x="77.9" y="100.2">C16</text>
<text x="115.2" y="98.3">C14</text>
<text x="115.2" y="100.2">100pF</text>
<text x="142.6" y="100.2">C17</text>
<text x="151" y="100.2">C18</text>
<text x="65.8" y="102">1uF</text>
<text x="77.9" y="102.4">0.1uF</text>
<text x="124.3" y="103.8">C19</text>
<text x="124.3" y="105.7">100pF</text>
<text x="142.6" y="102">10pF</text>
<text x="151" y="102.4">0.1uF</text>
<text x="184.7" y="105.7">CON2</text>
<text x="198.8" y="111.2">J1</text>
<text x="45.7" y="122.1">LP5900_3V3_A1</text>
<text x="25.1" y="127.6">C20</text>
<text x="25.2" y="129.8">1uF</text>
<text x="34.8" y="129.5">0.1uF</text>
<text x="36.6" y="127.6">C21</text>
<text x="47.5" y="131.3">LP5900</text>
<text x="62.2" y="129.5">R2</text>
<text x="62.2" y="131.3">10K</text>
<text x="71.3" y="129.5">C22</text>
<text x="71.3" y="131.3">0.1uF</text>
<text x="80.5" y="129.5">C23</text>
<text x="80.5" y="131.3">4.7uF</text>
<text x="117" y="131.3">LP5900_3V3_A2</text>
<text x="96.3" y="136.8">C24</text>
<text x="107.9" y="136.8">C25</text>
<text x="96.6" y="138.9">1uF</text>
<text x="106" y="138.6">0.1uF</text>
<text x="118.9" y="140.4">LP5900</text>
<text x="133.5" y="138.6">R3</text>
<text x="133.5" y="140.4">10K</text>
<text x="142.6" y="138.6">C26</text>
<text x="142.6" y="140.4">0.1uF</text>
<text x="45" y="145.9">LP5900_3V3_D1</text>
<text x="23.4" y="155.4">1uF</text>
<text x="24.1" y="153.2">C29</text>
<text x="31.1" y="155.4">0.1uF</text>
<text x="33.3" y="153.2">C30</text>
<text x="49.2" y="155.1">LP5900</text>
<text x="64" y="153.2">R4</text>
<text x="64" y="155.1">10K</text>
<text x="71.3" y="153.2">C27</text>
<text x="71.3" y="155.1">0.1uF</text>
<text x="80.5" y="153.2">C28</text>
<text x="80.5" y="155.1">4.5uF</text>
</g>
<g font-size="1.6" fill="#004080">
<text x="42" y="8.8">ENABLE DNC7</text>
<text x="42" y="10.6">VCC</text>
<text x="54.9" y="8.8">DNC6</text>
<text x="56.7" y="10.6">OUT</text>
<text x="42" y="14.2">NC6</text>
<text x="43.9" y="16">DNC1</text>
<text x="49.4" y="16">DNC2</text>
<text x="54.9" y="16">DNC3</text>
<text x="56.7" y="14.2">GND</text>
</g>
<g font-size="1.3">
<text x="29.3" y="1.4">5</text>
<text x="84.1" y="1.4">4</text>
<text x="139" y="1.4">3</text>
<text x="193.8" y="1.4">2</text>
<text x="248.7" y="1.4">1</text>
<text x=".5" y="24.7">D</text>
<text x="276.6" y="24.7">D</text>
<text x=".5" y="68.2">C</text>
<text x="276.6" y="68.2">C</text>
<text x=".5" y="111.6">B</text>
<text x="276.6" y="111.6">B</text>
<text x=".5" y="155">A</text>
<text x="276.6" y="155">A</text>
<text x="29.3" y="177">5</text>
<text x="84.1" y="177">4</text>
<text x="139" y="177">3</text>
<text x="193.8" y="177">2</text>
<text x="248.7" y="177">1</text>
</g>
</svg>
